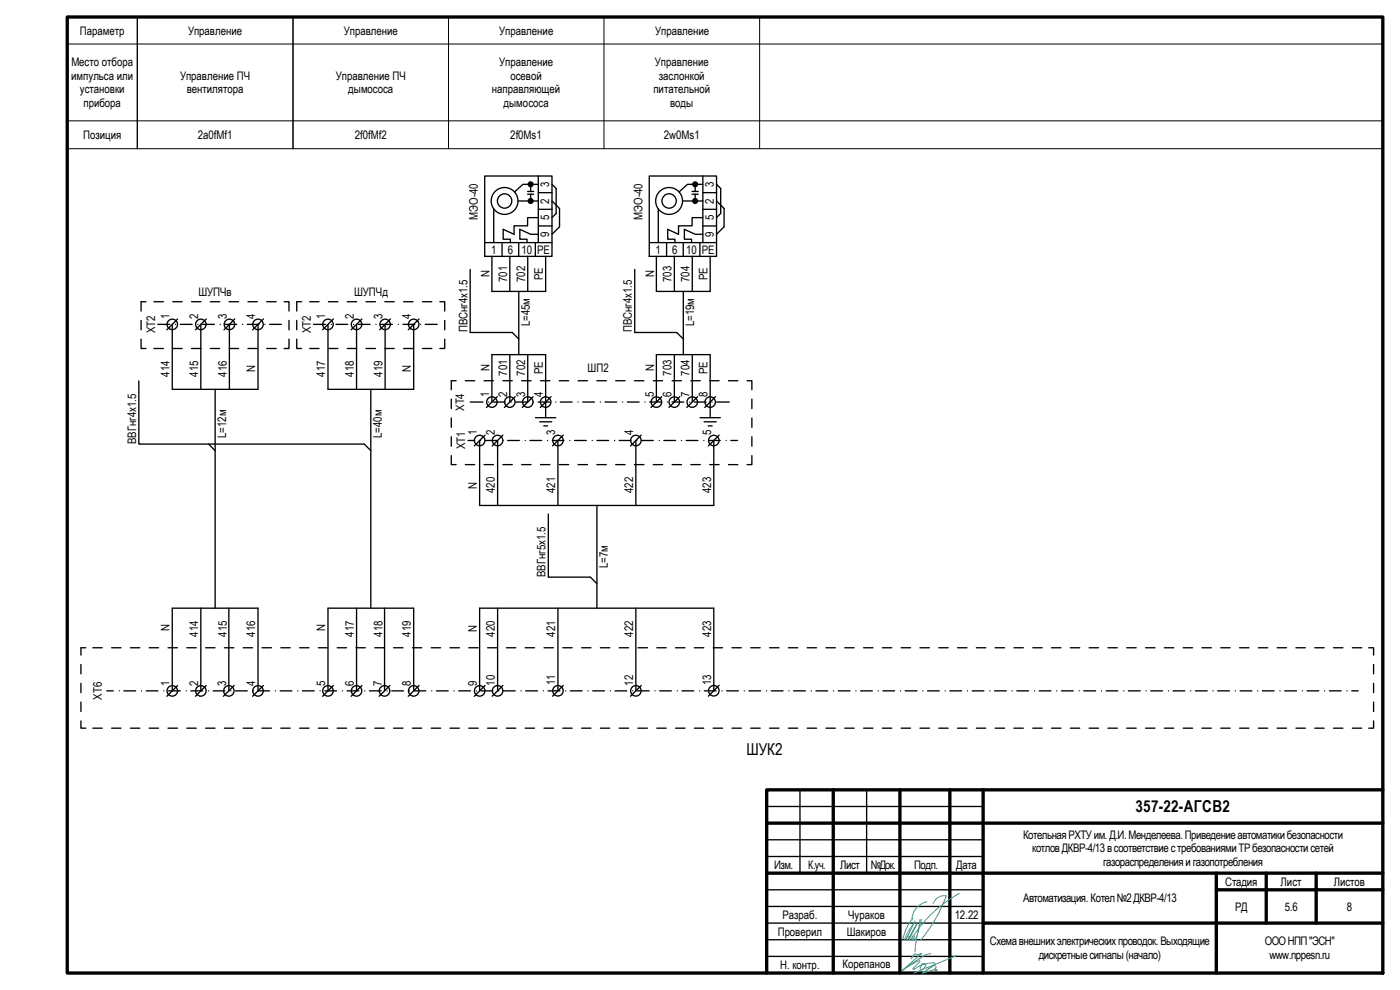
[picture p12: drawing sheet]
<svg xmlns="http://www.w3.org/2000/svg" width="420mm" height="297mm" viewBox="0 0 420 297" stroke-linecap="round" stroke-linejoin="round" font-family="sans-serif">
<g fill="none" stroke="#000" stroke-width=".4">
<path d="M145.5 52.8h20.2v24.1h-20.2zM158.3 57.4h1.9M158.3 58.3h1.9M159.2 55.9v1.5M159.2 58.3v1.5M161.6 52.8v20M161.6 57.8h4.1M161.6 55.3h-4.7l-2.5 2.3M165.7 55.3l1.2 1.3v7.5l-1.2 1.2M194.8 52.8h20.2v24.1h-20.2zM207.7 57.4h1.8M207.7 58.3h1.8"/>
<path d="M208.6 55.9v1.5M208.6 58.3v1.5M210.9 55.3h-4.6l-2.5 2.3M210.9 57.8h4.1M210.9 52.8v20M215 55.3l1.3 1.3v7.5l-1.3 1.2M145.7 72.8h20M147.6 76.9v10.5h16.2v-10.5M148.2 62.7v10.1M150.7 72.8v4.1M153 76.9v10.5M155.5 60.3h6.1"/>
<path d="M155.7 72.8v4.1M158.4 76.9v10.5M160.7 72.8v4.1M161.6 62.8h4.1M161.6 67.8h4.1M161.6 65.3h-3.3v2.5h-4v2.5l-3.3-1.5v3h2.2v1M161.6 70.3h-2.3l-3.3-1.5v3h2.2v1M165.7 60.3l2.2 2.2v5.6l-2.2 2.2M195.1 72.8h19.9M197 76.9v10.5h16.1v-10.5M197.6 62.7v10.1M200.1 72.8v4.1"/>
<path d="M202.4 76.9v10.5M204.8 60.3h6.1M205.1 72.8v4.1M207.8 76.9v10.5M210 72.8v4.1M210.9 65.3h-3.2v2.5h-4.1v2.5l-3.2-1.5v3h2.2v1M210.9 70.3h-2.3l-3.2-1.5v3h2.1v1M210.9 62.8h4.1M210.9 67.8h4.1M215 60.3l2.3 2.2v5.6l-2.3 2.2M42.3 96.1v2.9M43.8 90.5h-1.5v2.8"/>
<path d="M46.2 90.5h2.8M47.4 97.3h3.5M51.7 97.3v19.5h25.7v-19.5M51.8 90.5h2.9M52.7 97.3h.1M53.3 95.7l-3.2 3.3M54.1 97.3h3.5M57.5 90.5h2.8M59.4 97.3h.1M60.3 97.3v19.5M60.8 97.3h3.5M61.9 95.7l-3.2 3.3"/>
<path d="M63.1 90.5h2.8M66.1 97.3h.1M67.5 97.3h3.5M68.8 90.5h2.8M68.8 97.3v19.5M70.5 95.7l-3.3 3.3M72.8 97.3h.1M74.2 97.3h3.5M74.4 90.5h2.8M79 95.7l-3.2 3.3M79.5 97.3h.1M80 90.5h2.9"/>
<path d="M80.9 97.3h3.6M85.3 90.5h1.4v2.8M86.7 96.1v2.9M89.1 96.1v2.9M90.5 90.5h-1.4v2.8M92.9 90.5h2.8M94.1 97.3h3.6M98.4 97.3v19.5h25.8v-19.5M98.6 90.5h2.8M99.4 97.3h.1M100 95.7l-3.2 3.3M100.8 97.3h3.6"/>
<path d="M104.2 90.5h2.8M106.1 97.3h.1M107 97.3v19.5M107.5 97.3h3.6M108.6 95.7l-3.2 3.3M109.8 90.5h2.9M112.8 97.3h.1M114.2 97.3h3.6M115.5 90.5h2.8M115.6 97.3v19.5M117.2 95.7l-3.2 3.3M119.5 97.3h.1"/>
<path d="M120.9 97.3h3.6M121.1 90.5h2.9M125.8 95.7l-3.3 3.3M126.2 97.3h.1M126.8 90.5h2.8M127.6 97.3h3.6M132 90.5h1.5v2.8M133.5 96.1v2.9M141.1 80.8v19h12.6l2 1.9M155.7 87.4v19M190.5 80.8v19h12.6l2 1.9M205.1 87.4v19"/>
<path d="M41.7 114.3v18.9h67.6l2 2M42.3 101.8v2.8h1.5M46.2 104.6h2.8M51.8 104.6h2.9M57.5 104.6h2.8M63.1 104.6h2.8M64.6 116.8v65.7M68.8 104.6h2.8M74.4 104.6h2.8M80 104.6h2.9M86.7 101.8v2.8h-1.4M89.1 101.8v2.8h1.4"/>
<path d="M92.9 104.6h2.8M98.6 104.6h2.8M104.2 104.6h2.8M109.8 104.6h2.9M111.3 116.8v65.7M115.5 104.6h2.8M121.1 104.6h2.9M126.8 104.6h2.8M133.5 101.8v2.8h-1.5M135.4 119.8v2.8M136.9 114.2h-1.5v2.7M139.6 114.2h2.9"/>
<path d="M145.3 114.2h2.8M149.2 119l-3.2 3.3M150.9 114.2h2.8M153 106.4v14.2M154.6 119l-3.2 3.3M156.6 114.2h2.8M158.4 106.4v14.2M160 119l-3.3 3.3M162.2 114.2h2.8M165.4 119l-3.3 3.3M167.8 114.2h2.9M173.5 114.2h2.8"/>
<path d="M179.1 114.2h2.9M184.8 114.2h2.8M190.4 114.2h2.8M196.1 114.2h2.8M198.6 119l-3.2 3.3M201.7 114.2h2.8M202.4 106.4v14.2M204 119l-3.2 3.3M207.3 114.2h2.9M207.8 106.4v14.2M209.4 119l-3.3 3.3M213 114.2h2.8"/>
<path d="M214.7 119l-3.2 3.3M218.6 114.2h2.8M224.2 114.2h1.4v2.7M225.6 119.8v2.8M62.6 133.2l2 2M135.4 125.4v2.8M135.4 131v2.9M135.4 136.7v2.7h1.5M139.6 139.4h2.9M140.5 132.2h2M141.1 120.6h3.8M143.9 132.2v19.5h70.3v-19.5"/>
<path d="M144.2 132.2h.1M145.3 139.4h2.8M145.6 130.6l-3.3 3.2M145.6 132.2h3.6M146.7 120.6v.1M147.6 120.6v-14.2h16.2v18.9M148.1 120.6h3.5M149.3 132.2v19.5M150.9 132.2h.1M150.9 139.4h2.8M150.9 130.6l-3.2 3.2M152.3 132.2h3.6"/>
<path d="M153.4 120.6h.1M154.8 120.6h3.5M156.6 139.4h2.8M157.6 132.2h.1M159 132.2h3.6M160.1 120.6h.1M160.7 125.3h6.1M161.5 120.6h3.5M162 126.6h3.6M162.2 139.4h2.8M163.2 127.8h1.1M164.3 132.2h.1"/>
<path d="M165.7 132.2h3.6M166.8 120.6h.1M167.4 132.2v19.5M167.8 139.4h2.9M168.2 120.6h3.5M169 130.6l-3.2 3.2M171 132.2h.1M172.4 132.2h3.6M173.5 120.6h.1M173.5 139.4h2.8M174.9 120.6h3.5M177.7 132.2h.1"/>
<path d="M179.1 139.4h2.9M179.1 132.2h3.6M180.2 120.6h.1M181.6 120.6h3.5M184.4 132.2h.1M184.8 139.4h2.8M185.8 132.2h3.6M186.9 120.6h.1M188.3 120.6h3.5M190.4 139.4h2.8M190.8 132.2v19.5M191.1 132.2h.1"/>
<path d="M192.4 130.6l-3.2 3.2M192.5 132.2h3.6M193.6 120.6h.1M195 120.6h3.5M196.1 139.4h2.8M197 120.6v-14.2h16.1v18.9M197.8 132.2h.1M199.2 132.2h3.6M200.3 120.6h.1M201.7 120.6h3.5M201.7 139.4h2.8M204.5 132.2h.1"/>
<path d="M205.9 132.2h3.6M207 120.6h.1M207.3 139.4h2.9M208.4 120.6h3.5M210.1 125.3h6.1M211.2 132.2h.1M211.3 126.6h3.7M212.5 127.8h1.2M212.6 132.2h3.6M213 139.4h2.8M213.7 120.6h.1M215.1 120.6h3.8"/>
<path d="M215.8 130.6l-3.2 3.2M217.9 132.2h.1M218.6 139.4h2.8M219.3 132.2h2M225.6 136.7v2.7h-1.4M225.6 125.4v2.8M225.6 131v2.9M164.6 154.2v19h12.6l1.9 1.9M179.1 151.7v30.8M24.3 199.4v2.8M25.7 194.4h-1.4v2.2M27.9 194.4h2.8"/>
<path d="M33.5 194.4h2.8M39.1 194.4h2.9M44.8 194.4h2.8M50.4 194.4h2.8M56.1 194.4h2.8M60.3 182.5v24.8M61.7 194.4h2.8M67.3 194.4h2.9M68.7 182.5v24.8M73 194.4h2.8M78.6 194.4h2.9M84.3 194.4h2.8"/>
<path d="M89.9 194.4h2.8M95.6 194.4h2.8M101.2 194.4h2.8M106.8 194.4h2.9M107 182.5v24.8M112.5 194.4h2.8M115.4 182.5v24.8M118.1 194.4h2.8M123.8 194.4h2.8M129.4 194.4h2.8M135.1 194.4h2.8M140.7 194.4h2.8"/>
<path d="M146.3 194.4h2.9M149.3 182.5v24.8M152 194.4h2.8M157.6 194.4h2.8M163.3 194.4h2.8M167.4 182.5v24.8M168.9 194.4h2.8M174.6 194.4h2.8M180.2 194.4h2.8M185.8 194.4h2.8M190.8 182.5v24.8M191.5 194.4h2.8"/>
<path d="M197.1 194.4h2.8M202.7 194.4h2.9M208.4 194.4h2.8M214 194.4h2.9M219.7 194.4h2.8M225.3 194.4h2.8M231 194.4h2.8M236.6 194.4h2.8M242.2 194.4h2.9M247.9 194.4h2.8M253.5 194.4h2.8M259.2 194.4h2.8"/>
<path d="M264.8 194.4h2.8M270.5 194.4h2.8M276.1 194.4h2.8M281.7 194.4h2.9M287.4 194.4h2.8M293 194.4h2.8M298.7 194.4h2.8M304.3 194.4h2.8M310 194.4h2.8M315.6 194.4h2.8M321.2 194.4h2.9M326.9 194.4h2.8"/>
<path d="M332.5 194.4h2.8M338.1 194.4h2.9M343.8 194.4h2.8M349.4 194.4h2.9M355.1 194.4h2.8M360.7 194.4h2.8M366.4 194.4h2.8M372 194.4h2.8M377.6 194.4h2.9M383.3 194.4h2.8M388.9 194.4h2.8M394.6 194.4h2.8"/>
<path d="M400.2 194.4h2.8M405.9 194.4h2.8M410.8 194.4h1.4v2.2M412.2 199.4v2.8M24.3 216.3v2.2h1.4M24.3 205v2.8M24.3 210.7v2.8M27.9 218.5h2.8M32.1 207.3h1.9M33.5 218.5h2.8M35.8 207.3h.1M37.2 207.3h3.5"/>
<path d="M39.1 218.5h2.9M42.5 207.3h.1M43.9 207.3h3.5M44.8 218.5h2.8M49.2 207.3h.1M50.4 218.5h2.8M50.6 207.3h3.5M51.7 207.3v-24.8h25.7v24.8M53.3 205.7l-3.2 3.2M55.9 207.3h.1M56.1 218.5h2.8M57.3 207.3h3.5"/>
<path d="M61.7 218.5h2.8M61.9 205.7l-3.2 3.2M62.6 207.3h.1M64 207.3h3.5M67.3 218.5h2.9M69.3 207.3h.1M70.3 205.7l-3.3 3.2M70.7 207.3h3.5M73 218.5h2.8M76 207.3h.1M77.4 207.3h3.5M78.6 218.5h2.9"/>
<path d="M79 205.7l-3.2 3.2M82.7 207.3h.1M84.1 207.3h3.5M84.3 218.5h2.8M89.4 207.3h.1M89.9 218.5h2.8M90.8 207.3h3.5M95.6 218.5h2.8M96.1 207.3h.1M97.5 207.3h3.5M98.4 207.3v-24.8h25.8v24.8M100 205.7l-3.2 3.2"/>
<path d="M101.2 218.5h2.8M102.8 207.3h.1M104.2 207.3h3.5M106.8 218.5h2.9M108.6 205.7l-3.2 3.2M109.5 207.3h.1M110.9 207.3h3.5M112.5 218.5h2.8M116.2 207.3h.1M117 205.7l-3.2 3.2M117.6 207.3h3.5M118.1 218.5h2.8"/>
<path d="M122.9 207.3h.1M123.8 218.5h2.8M124.3 207.3h3.5M125.8 205.7l-3.3 3.2M129.4 218.5h2.8M129.6 207.3h.1M131 207.3h3.5M135.1 218.5h2.8M136.3 207.3h.1M137.7 207.3h3.5M140.7 218.5h2.8M143 207.3h.1"/>
<path d="M144.4 207.3h3.5M145.6 205.7l-3.3 3.2M146.3 218.5h2.9M149.7 207.3h.1M150.9 205.7l-3.2 3.2M151.1 207.3h3.5M152 218.5h2.8M156.4 207.3h.1M157.6 218.5h2.8M157.8 207.3h3.5M163.1 207.3h.1M163.3 218.5h2.8"/>
<path d="M164.5 207.3h3.5M168.9 218.5h2.8M169 205.7l-3.2 3.2M169.8 207.3h.1M171.2 207.3h3.5M174.6 218.5h2.8M176.5 207.3h.1M177.9 207.3h3.5M180.2 218.5h2.8M183.2 207.3h.1M184.6 207.3h3.5M185.8 218.5h2.8"/>
<path d="M189.9 207.3h.1M191.3 207.3h3.5M191.5 218.5h2.8M192.4 205.7l-3.2 3.2M196.6 207.3h.1M197.1 218.5h2.8M198 207.3h3.5M202.7 218.5h2.9M203.3 207.3h.1M204.7 207.3h3.5M208.4 218.5h2.8M210 207.3h.1"/>
<path d="M211.4 207.3h3.5M214 218.5h2.9M214.2 207.2v-24.7h-70.3v24.8M215.8 205.6l-3.2 3.3M216.7 207.3h.1M218.1 207.3h3.5M219.7 218.5h2.8M223.4 207.3h.1M224.8 207.3h3.5M225.3 218.5h2.8M230 207.3h.1M231 218.5h2.8"/>
<path d="M231.5 207.3h3.5M236.6 218.5h2.8M236.8 207.3h.1M238.2 207.3h3.5M242.2 218.5h2.9M243.5 207.3h.1M244.9 207.3h3.5M247.9 218.5h2.8M250.2 207.3h.1M251.6 207.3h3.5M253.5 218.5h2.8M256.9 207.3h.1"/>
<path d="M258.3 207.3h3.5M259.2 218.5h2.8M263.6 207.3h.1M264.8 218.5h2.8M265 207.3h3.5M270.3 207.3h.1M270.5 218.5h2.8M271.7 207.3h3.5M276.1 218.5h2.8M277 207.3h.1M278.4 207.3h3.5M281.7 218.5h2.9"/>
<path d="M283.7 207.3h.1M285.1 207.3h3.5M287.4 218.5h2.8M290.4 207.3h.1M291.8 207.3h3.5M293 218.5h2.8M297.1 207.3h.1M298.5 207.3h3.5M298.7 218.5h2.8M303.8 207.3h.1M304.3 218.5h2.8M305.2 207.3h3.5"/>
<path d="M310 218.5h2.8M310.5 207.3h.1M311.9 207.3h3.5M315.6 218.5h2.8M317.2 207.3h.1M318.6 207.3h3.5M321.2 218.5h2.9M323.9 207.3h.1M325.3 207.3h3.5M326.9 218.5h2.8M330.5 207.3h.1M332 207.3h3.5"/>
<path d="M332.5 218.5h2.8M337.3 207.3h.1M338.1 218.5h2.9M338.7 207.3h3.5M343.8 218.5h2.8M343.9 207.3h.1M345.4 207.3h3.5M349.4 218.5h2.9M350.7 207.3h.1M352.1 207.3h3.5M355.1 218.5h2.8M357.3 207.3h.1"/>
<path d="M358.8 207.3h3.5M360.7 218.5h2.8M364.1 207.3h.1M365.5 207.3h3.5M366.4 218.5h2.8M370.7 207.3h.1M372 218.5h2.8M372.2 207.3h3.5M377.5 207.3h.1M377.6 218.5h2.9M378.9 207.3h3.5M383.3 218.5h2.8"/>
<path d="M384.1 207.3h.1M385.6 207.3h3.5M388.9 218.5h2.8M390.9 207.3h.1M392.3 207.3h3.5M394.6 218.5h2.8M397.5 207.3h.1M399 207.3h3.5M400.2 218.5h2.8M404.3 207.3h.1M405.7 207.3h1.9M405.9 218.5h2.8"/>
<path d="M412.2 216.3v2.2h-1.4M412.2 205v2.8M412.2 210.7v2.8M240.1 237v25M250.1 237v55M260.1 237v25M270.1 237v55M285.1 237v55M295.1 237v55M415 237h-184.9v55M230.1 247h184.9M230.1 242h65"/>
<path d="M230.1 252h65M230.1 257h65M230.1 262h184.9M230.1 267h65M230.1 272h65M365 262v30M365 267h50M380 262v15M395 262v15M415 277h-184.9M230.1 287h65M230.1 282h65"/>
<circle cx="151.4" cy="60.3" r="4"/>
<circle cx="151.4" cy="60.3" r="2.16"/>
<circle cx="200.8" cy="60.3" r="2.15"/>
<circle cx="200.8" cy="60.3" r="4"/>
<circle cx="51.7" cy="97.3" r="1.58"/>
<circle cx="60.3" cy="97.3" r="1.58"/>
<circle cx="68.9" cy="97.3" r="1.58"/>
<circle cx="77.4" cy="97.3" r="1.57"/>
<circle cx="98.4" cy="97.3" r="1.57"/>
<circle cx="107" cy="97.3" r="1.57"/>
<circle cx="115.6" cy="97.3" r="1.57"/>
<circle cx="124.1" cy="97.3" r="1.57"/>
<circle cx="144" cy="132.2" r="1.58"/>
<circle cx="147.6" cy="120.6" r="1.57"/>
<circle cx="149.3" cy="132.2" r="1.58"/>
<circle cx="153" cy="120.6" r="1.57"/>
<circle cx="158.4" cy="120.6" r="1.58"/>
<circle cx="163.8" cy="120.6" r="1.58"/>
<circle cx="167.4" cy="132.2" r="1.58"/>
<circle cx="190.8" cy="132.2" r="1.58"/>
<circle cx="197" cy="120.6" r="1.58"/>
<circle cx="202.4" cy="120.6" r="1.57"/>
<circle cx="207.8" cy="120.6" r="1.57"/>
<circle cx="213.1" cy="120.6" r="1.57"/>
<circle cx="214.2" cy="132.2" r="1.58"/>
<circle cx="51.7" cy="207.3" r="1.58"/>
<circle cx="60.3" cy="207.3" r="1.58"/>
<circle cx="68.7" cy="207.3" r="1.57"/>
<circle cx="77.4" cy="207.3" r="1.57"/>
<circle cx="98.4" cy="207.3" r="1.57"/>
<circle cx="107" cy="207.3" r="1.57"/>
<circle cx="115.4" cy="207.3" r="1.57"/>
<circle cx="124.1" cy="207.3" r="1.57"/>
<circle cx="144" cy="207.3" r="1.58"/>
<circle cx="149.3" cy="207.3" r="1.58"/>
<circle cx="167.5" cy="207.3" r="1.57"/>
<circle cx="190.8" cy="207.3" r="1.58"/>
<circle cx="214.2" cy="207.3" r="1.58"/>
</g>
<path d="M20.2 13.2h394.8M41.2 5.1v39.5M87.9 5.1v39.5M134.6 5.1v39.5M181.3 5.1v39.5M228 5.1v39.5M20.2 36.3h394.8M20.2 44.6h394.8" fill="none" stroke="#000" stroke-width=".3"/>
<g fill="none" stroke="#3dad99" stroke-width=".3">
<path d="M274 275.5a13 13 0 0 0-3 6.4M274.2 277.2a15 15 0 0 0-2.7 4.8M274.6 276.3l-2.7 5.6M275.6 279.6l-.7 2.9-.3 3M276.1 275.9l-.5 3.7M276.5 275.8l-.9 3.8M278.2 270.6a5.6 5.6 0 0 0-4.5 5.5M280.1 271.1a3.5 3.5 0 0 1 3.9-2.3 42.7 42.7 0 0 1-7.7 13.2M288 268a38.6 38.6 0 0 0-13.8 12.8M271.9 290.3l4-2.1 .1 .4-2 2.2h.3l2.1-1.3-.2 1 .1 .3 .3 .1 .8-.5a.66 .66 0 0 0 .4-1 .66 .66 0 0 0-1.1 0l3.4-.5h.5v.3l-3.7 2.8M272.2 281l.5 .1 .2 .6M272.9 281.9l2.3-4.7-2.8 4.8"/>
<path d="M273.6 281.6l-.2 .4M274 280.8a.64 .64 0 0 1 .2 .7 .64 .64 0 0 1-.6 .4zM274.1 281.6l-.7 .4M274.3 281l-.1 1.1M275.3 280.4l-.7 1.7M277 292l3.2-2.3a.46 .46 0 0 1 .5 0 .46 .46 0 0 1 .2 .6l-.3 .6 .3 .4a.26 .26 0 0 0 .3-.3 .26 .26 0 0 0-.4-.2l-4 1.2M279.3 286.2l-1.9 .5-6.5 4.4 5.7-5.1a1.59 1.59 0 0 1-2 .1l-1.2 1.6M287 286.8l-12.8 5.2"/>
</g>
<g fill="none" stroke="#000" stroke-width="1">
<path d="M20.2 5.1h394.8v286.9h-394.8zM250.1 237v55M270.1 237v55M285.1 237v55M295.1 237v55M415 237h-184.9v55M230.1 247h184.9M230.1 262h184.9M295.1 277h119.9M365 262v30M365 267h50M380 262v15"/>
<path d="M395 262v15"/>
</g>
<g fill="none" stroke="#000" stroke-width=".8">
<circle cx="159.3" cy="55.3" r=".52"/>
<circle cx="208.6" cy="55.3" r=".52"/>
<circle cx="159.3" cy="60.3" r=".53"/>
<circle cx="208.6" cy="60.3" r=".52"/>
</g>
<g font-size="4.9">
<text x="224" y="226.4">ШУК2</text>
<text x="340.8" y="243.7">357-22-АГСВ2</text>
</g>
<g font-size="3.5">
<text x="24" y="10.4">Параметр</text>
<text x="56.4" y="10.4">Управление</text>
<text x="103.2" y="10.4">Управление</text>
<text x="149.8" y="10.4">Управление</text>
<text x="196.6" y="10.4">Управление</text>
<text x="21.4" y="23.9">импульса или</text>
<text x="21.4" y="19.8">Место отбора</text>
<text x="54" y="23.9">Управление ПЧ</text>
<text x="100.7" y="23.9">Управление ПЧ</text>
<text x="149.8" y="19.8">Управление</text>
<text x="153.2" y="23.9">осевой</text>
<text x="196.5" y="19.8">Управление</text>
<text x="197.7" y="23.9">заслонкой</text>
<text x="24" y="28">установки</text>
<text x="56" y="28">вентилятора</text>
<text x="104.5" y="28">дымососа</text>
<text x="147.6" y="28">направляющей</text>
<text x="196.1" y="28">питательной</text>
<text x="25.1" y="32.2">прибора</text>
<text x="151.1" y="32.2">дымососа</text>
<text x="201.1" y="32.2">воды</text>
<text x="24.9" y="41.7">Позиция</text>
<text x="59.4" y="41.7">2a0fMf1</text>
<text x="106.5" y="41.7">2f0fMf2</text>
<text x="153.2" y="41.7">2f0Ms1</text>
<text x="199.2" y="41.7">2w0Ms1</text>
<text x="164.9" y="56.1" transform="rotate(-90 164.9 56.1)">3</text>
<text x="214.2" y="56.1" transform="rotate(-90 214.2 56.1)">3</text>
<text x="143.4" y="65.9" transform="rotate(-90 143.4 65.9)">МЭО-40</text>
<text x="164.9" y="61.1" transform="rotate(-90 164.9 61.1)">2</text>
<text x="192.8" y="65.9" transform="rotate(-90 192.8 65.9)">МЭО-40</text>
<text x="214.2" y="61.1" transform="rotate(-90 214.2 61.1)">2</text>
<text x="164.9" y="71.1" transform="rotate(-90 164.9 71.1)">9</text>
<text x="164.9" y="66.1" transform="rotate(-90 164.9 66.1)">5</text>
<text x="214.2" y="71.1" transform="rotate(-90 214.2 71.1)">9</text>
<text x="214.2" y="66.1" transform="rotate(-90 214.2 66.1)">5</text>
<text x="147.4" y="76.1">1</text>
<text x="152.4" y="76.1">6</text>
<text x="156.6" y="76.1">10 PE</text>
<text x="196.7" y="76.1">1</text>
<text x="201.7" y="76.1">6</text>
<text x="205.9" y="76.1">10 PE</text>
<text x="146.9" y="83.2" transform="rotate(-90 146.9 83.2)">N</text>
<text x="196.3" y="83.2" transform="rotate(-90 196.3 83.2)">N</text>
<text x="59.6" y="88.8">ШУПЧв</text>
<text x="106.3" y="88.8">ШУПЧд</text>
<text x="152.2" y="84.6" transform="rotate(-90 152.2 84.6)">701</text>
<text x="157.6" y="84.6" transform="rotate(-90 157.6 84.6)">702</text>
<text x="163" y="84.1" transform="rotate(-90 163 84.1)">PE</text>
<text x="201.6" y="84.6" transform="rotate(-90 201.6 84.6)">703</text>
<text x="206.9" y="84.6" transform="rotate(-90 206.9 84.6)">704</text>
<text x="212.3" y="84.1" transform="rotate(-90 212.3 84.1)">PE</text>
<text x="50.9" y="95.7" transform="rotate(-90 50.9 95.7)">1</text>
<text x="59.5" y="95.7" transform="rotate(-90 59.5 95.7)">2</text>
<text x="68" y="95.7" transform="rotate(-90 68 95.7)">3</text>
<text x="76.6" y="95.7" transform="rotate(-90 76.6 95.7)">4</text>
<text x="97.6" y="95.7" transform="rotate(-90 97.6 95.7)">1</text>
<text x="106.2" y="95.7" transform="rotate(-90 106.2 95.7)">2</text>
<text x="114.8" y="95.7" transform="rotate(-90 114.8 95.7)">3</text>
<text x="123.3" y="95.7" transform="rotate(-90 123.3 95.7)">4</text>
<text x="46.6" y="100" transform="rotate(-90 46.6 100)">XT2</text>
<text x="93.3" y="100" transform="rotate(-90 93.3 100)">XT2</text>
<text x="140.3" y="99.7" transform="rotate(-90 140.3 99.7)">ПВСнг4х1.5</text>
<text x="159" y="97.9" transform="rotate(-90 159 97.9)">L=45м</text>
<text x="189.7" y="99.7" transform="rotate(-90 189.7 99.7)">ПВСнг4х1.5</text>
<text x="208.4" y="97.9" transform="rotate(-90 208.4 97.9)">L=19м</text>
<text x="50.9" y="113" transform="rotate(-90 50.9 113)">414</text>
<text x="59.5" y="113" transform="rotate(-90 59.5 113)">415</text>
<text x="68" y="113" transform="rotate(-90 68 113)">416</text>
<text x="76.6" y="111.6" transform="rotate(-90 76.6 111.6)">N</text>
<text x="97.6" y="113" transform="rotate(-90 97.6 113)">417</text>
<text x="106.2" y="113" transform="rotate(-90 106.2 113)">418</text>
<text x="114.8" y="113" transform="rotate(-90 114.8 113)">419</text>
<text x="123.3" y="111.6" transform="rotate(-90 123.3 111.6)">N</text>
<text x="146.9" y="111.3" transform="rotate(-90 146.9 111.3)">N</text>
<text x="152.2" y="112.7" transform="rotate(-90 152.2 112.7)">701</text>
<text x="157.6" y="112.7" transform="rotate(-90 157.6 112.7)">702</text>
<text x="163" y="112.2" transform="rotate(-90 163 112.2)">PE</text>
<text x="176.3" y="111.6">ШП2</text>
<text x="196.3" y="111.3" transform="rotate(-90 196.3 111.3)">N</text>
<text x="201.6" y="112.7" transform="rotate(-90 201.6 112.7)">703</text>
<text x="206.9" y="112.7" transform="rotate(-90 206.9 112.7)">704</text>
<text x="212.3" y="112.2" transform="rotate(-90 212.3 112.2)">PE</text>
<text x="146.8" y="119.1" transform="rotate(-90 146.8 119.1)">1</text>
<text x="152.2" y="119.1" transform="rotate(-90 152.2 119.1)">2</text>
<text x="157.6" y="119.1" transform="rotate(-90 157.6 119.1)">3</text>
<text x="163" y="119.1" transform="rotate(-90 163 119.1)">4</text>
<text x="196.2" y="119.1" transform="rotate(-90 196.2 119.1)">5</text>
<text x="201.6" y="119.1" transform="rotate(-90 201.6 119.1)">6</text>
<text x="206.9" y="119.1" transform="rotate(-90 206.9 119.1)">7</text>
<text x="212.3" y="119.1" transform="rotate(-90 212.3 119.1)">8</text>
<text x="139.3" y="123.3" transform="rotate(-90 139.3 123.3)">XT4</text>
<text x="67.9" y="131.4" transform="rotate(-90 67.9 131.4)">L=12м</text>
<text x="114.6" y="131.4" transform="rotate(-90 114.6 131.4)">L=40м</text>
<text x="143.1" y="130.6" transform="rotate(-90 143.1 130.6)">1</text>
<text x="148.5" y="130.6" transform="rotate(-90 148.5 130.6)">2</text>
<text x="166.6" y="130.6" transform="rotate(-90 166.6 130.6)">3</text>
<text x="190" y="130.6" transform="rotate(-90 190 130.6)">4</text>
<text x="213.4" y="130.6" transform="rotate(-90 213.4 130.6)">5</text>
<text x="40.8" y="133.2" transform="rotate(-90 40.8 133.2)">ВВГнг4х1.5</text>
<text x="139.6" y="134.8" transform="rotate(-90 139.6 134.8)">XT1</text>
<text x="143.1" y="146.6" transform="rotate(-90 143.1 146.6)">N</text>
<text x="148.5" y="147.9" transform="rotate(-90 148.5 147.9)">420</text>
<text x="166.6" y="147.9" transform="rotate(-90 166.6 147.9)">421</text>
<text x="190" y="147.9" transform="rotate(-90 190 147.9)">422</text>
<text x="213.4" y="147.9" transform="rotate(-90 213.4 147.9)">423</text>
<text x="163.8" y="173.2" transform="rotate(-90 163.8 173.2)">ВВГнг5х1.5</text>
<text x="182.4" y="170.5" transform="rotate(-90 182.4 170.5)">L=7м</text>
<text x="50.9" y="189.4" transform="rotate(-90 50.9 189.4)">N</text>
<text x="59.5" y="191.1" transform="rotate(-90 59.5 191.1)">414</text>
<text x="68" y="191.1" transform="rotate(-90 68 191.1)">415</text>
<text x="76.6" y="191.1" transform="rotate(-90 76.6 191.1)">416</text>
<text x="97.6" y="189.4" transform="rotate(-90 97.6 189.4)">N</text>
<text x="106.2" y="191.1" transform="rotate(-90 106.2 191.1)">417</text>
<text x="114.8" y="191.1" transform="rotate(-90 114.8 191.1)">418</text>
<text x="123.3" y="191.1" transform="rotate(-90 123.3 191.1)">419</text>
<text x="143.1" y="189.7" transform="rotate(-90 143.1 189.7)">N</text>
<text x="148.5" y="191.1" transform="rotate(-90 148.5 191.1)">420</text>
<text x="166.6" y="191.1" transform="rotate(-90 166.6 191.1)">421</text>
<text x="190" y="191.1" transform="rotate(-90 190 191.1)">422</text>
<text x="213.4" y="191.1" transform="rotate(-90 213.4 191.1)">423</text>
<text x="30.6" y="209.9" transform="rotate(-90 30.6 209.9)">XT6</text>
<text x="50.9" y="205.7" transform="rotate(-90 50.9 205.7)">1</text>
<text x="59.5" y="205.7" transform="rotate(-90 59.5 205.7)">2</text>
<text x="67.8" y="205.7" transform="rotate(-90 67.8 205.7)">3</text>
<text x="76.6" y="205.7" transform="rotate(-90 76.6 205.7)">4</text>
<text x="97.6" y="205.7" transform="rotate(-90 97.6 205.7)">5</text>
<text x="106.2" y="205.7" transform="rotate(-90 106.2 205.7)">6</text>
<text x="114.6" y="205.7" transform="rotate(-90 114.6 205.7)">7</text>
<text x="123.3" y="205.7" transform="rotate(-90 123.3 205.7)">8</text>
<text x="143.1" y="205.7" transform="rotate(-90 143.1 205.7)">9</text>
<text x="148.5" y="205.7" transform="rotate(-90 148.5 205.7)">10</text>
<text x="166.6" y="205.7" transform="rotate(-90 166.6 205.7)">11</text>
<text x="190" y="205.7" transform="rotate(-90 190 205.7)">12</text>
<text x="213.4" y="205.7" transform="rotate(-90 213.4 205.7)">13</text>
<text x="307.1" y="251.6">КотельнаяРХТУим.Д.И.Менделеева.Приведениеавтоматикибезопасности</text>
<text x="309.8" y="255.7">котловДКВР-4/13всоответствиестребованиямиТРбезопасностисетей</text>
<text x="232.4" y="260.7">Изм.</text>
<text x="242.6" y="260.7">К.уч.</text>
<text x="252.2" y="260.7">Лист</text>
<text x="261.4" y="260.7">№Док.</text>
<text x="274.4" y="260.7">Подп.</text>
<text x="287" y="260.7">Дата</text>
<text x="331.1" y="259.8">газораспределенияигазопотребления</text>
<text x="367.7" y="265.7">Стадия</text>
<text x="384.3" y="265.7">Лист</text>
<text x="400.3" y="265.7">Листов</text>
<text x="234.8" y="275.8">Разраб.</text>
<text x="254.6" y="275.7">Чураков</text>
<text x="286.5" y="275.8">12.22</text>
<text x="307" y="270.7">Автоматизация. Котел№2ДКВР-4/13</text>
<text x="370.7" y="273.2">РД</text>
<text x="385.6" y="273.2">5.6</text>
<text x="404.2" y="273.2">8</text>
<text x="233.4" y="280.7">Проверил</text>
<text x="254.1" y="280.7">Шакиров</text>
<text x="297.1" y="283.6">Схемавнешнихэлектрическихпроводок.Выходящие</text>
<text x="311.8" y="287.8">дискретныесигналы(начало)</text>
<text x="379.5" y="283.6">ОООНПП&quot;ЭСН&quot;</text>
<text x="380.9" y="287.8">www.nppesn.ru</text>
<text x="234.1" y="290.6">Н. контр.</text>
<text x="252.9" y="290.6">Корепанов</text>
</g>
</svg>
